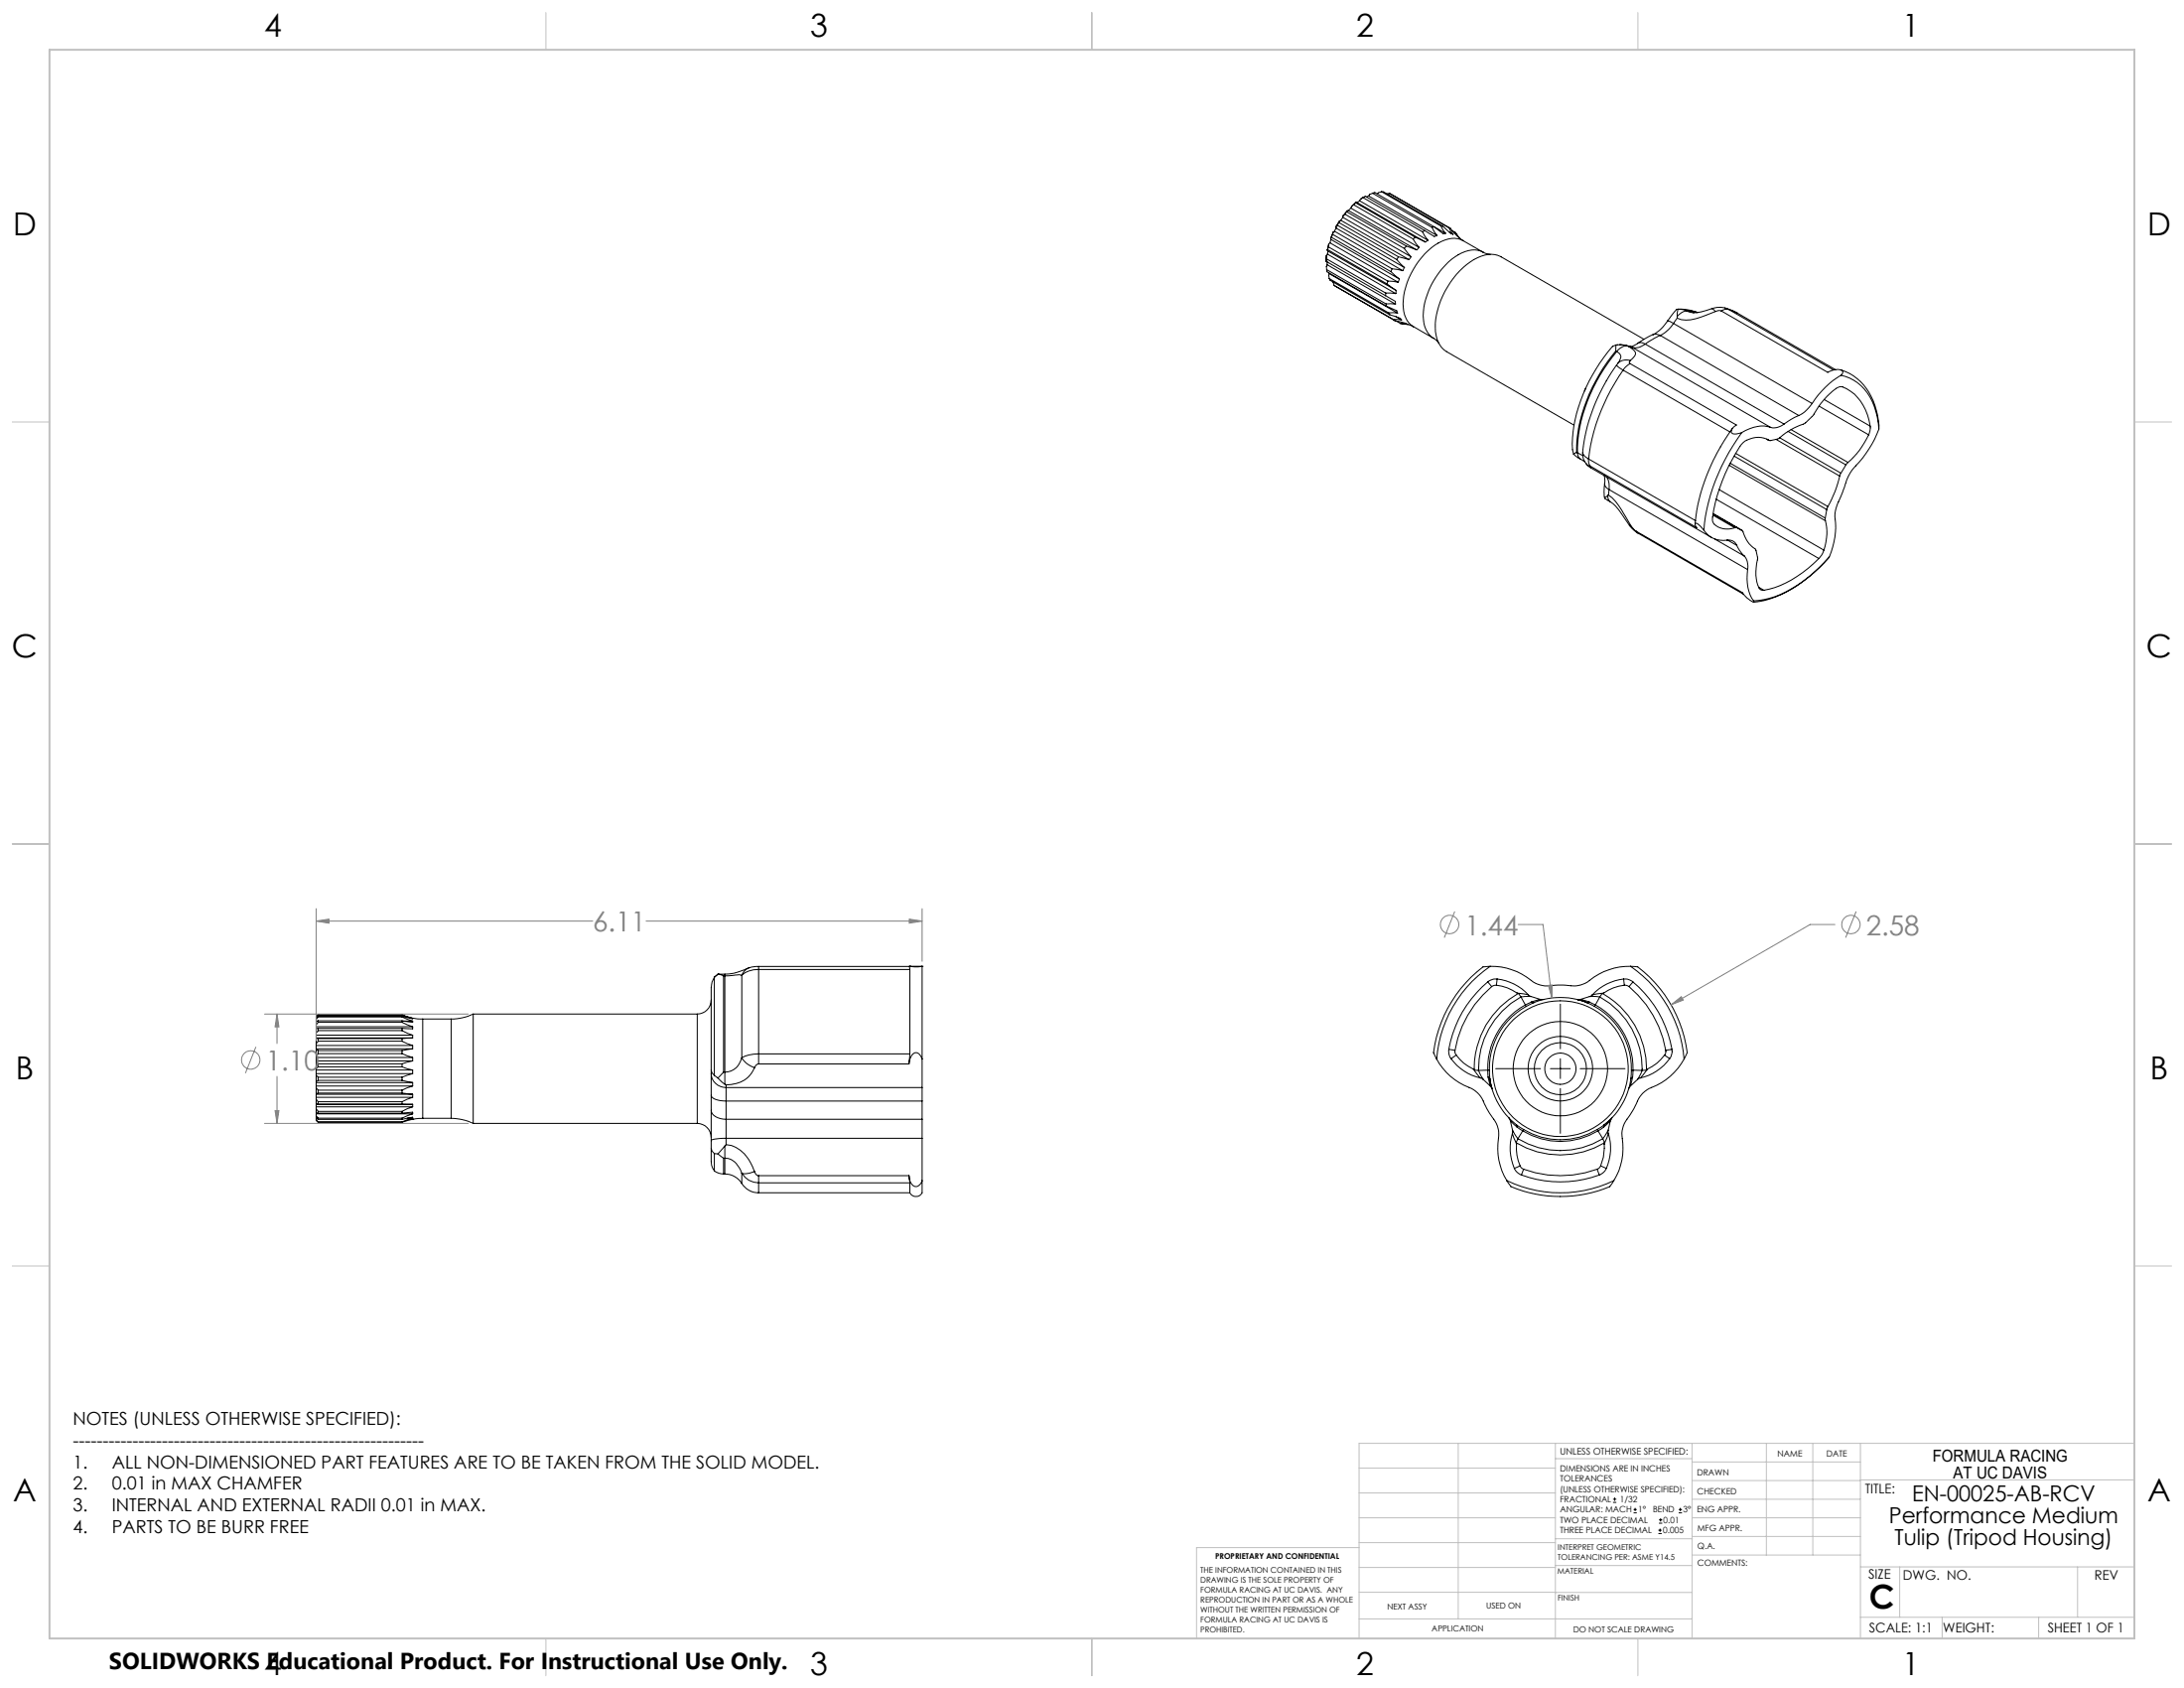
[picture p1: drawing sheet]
<svg xmlns="http://www.w3.org/2000/svg" width="559mm" height="432mm" viewBox="0 0 559 432" stroke-linecap="round" stroke-linejoin="round" font-family="sans-serif">
<g fill="none" stroke="#000" stroke-width=".25">
<path d="M341 60l-.3 .7M341 60l15.2 8.8M341.1 59.4l-.6 1.6M341.1 59.4l-.1 .6M341.5 59.2l17.4 10.1M341.5 59.2l-.4 .2M341.8 58.3l-.3 .9M341.8 58.3l17.5 10.1M341.8 58v.3M342.2 57.6l-.4 .4M342.2 57.6l15.2 8.8M342.6 56.9l-.4 .7"/>
<path d="M342.6 56.9l15.2 8.8M342.7 56.5l-.9 1.5M342.7 56.5l-.1 .4M343 56.3l17.5 10.1M343 56.3l-.3 .2M343.6 55.6l-.6 .7M343.6 55.6l17.4 10.1M343.6 55.2v.4M344.1 54.8l-.5 .4M344.1 54.8l15.2 8.8M344.6 54.2l-.5 .6M344.6 54.2l15.2 8.7"/>
<path d="M344.7 53.9l-1.1 1.3M344.7 53.9l-.1 .3M345 53.9l17.5 10M345 53.9h-.3M345.6 53.2l-.6 .7M345.6 53.2l17.5 10.1M345.8 52.8l-.2 .4M346.4 52.4l-.6 .4M346.4 52.4l15.2 8.7M346.9 51.9l-.5 .5M346.9 51.9l15.2 8.8M347 51.8l-1.2 1"/>
<path d="M347 51.8l-.1 .1M347 51.8h.2M347.2 51.8l17.5 10.1M347.9 51.4l-.7 .4M347.9 51.4l17.4 10.1M348.1 50.9l-.2 .5M348.8 50.6l.5-.4 15.2 8.8M348.8 50.6l-.7 .3M348.8 50.6l15.2 8.7M349 50.4l-.9 .5M350.2 50.1l-.6 .3M350.2 50.1l17.4 10.1"/>
<path d="M351.2 49.4l.6-.2 15.2 8.8M351.2 49.4l-.8 .3-.2 .4M351.2 49.4l15.2 8.8M353.5 49l.5 .1 15.2 8.8M353.5 49l15.2 8.8M353.5 49l-1.1 .6M355.5 49.5l.4 .2M355.5 49.5l-.6 .1M355.5 49.5l15.6 9M364 59.3l1.3 2.2M364.5 59l-.5 .3M364.5 59l2.5 1.5 .6-.3"/>
<path d="M366.4 58.2l1.2 2M367 58l-.6 .2M367 58l2.2 1.8 .7-.1M367 58l2.9 1.7M368.7 57.8l1.2 1.9M368.7 57.8l.5 .1M369.2 57.9l2.1 1.9 .5 .1M370.7 59.3l1.1 .6M371.1 58.5l-.4-.3 1.1 1.7M371.1 58.5l2.3 2.4-1.1-1.5M371.6 59l.7 .4M372.3 59.4l.9 1.2"/>
<path d="M339.3 66.9h.1M339.3 66.9l15.2 8.7M339.3 66.2v.7M339.3 66.2l15.2 8.8M339.4 65.4l-.1 1.5M339.4 65.4l-.1 .8M339.4 69l.1 .5 15.3 8.8M339.4 69l15.2 8.8M339.5 67l.1 .7M339.6 64l.2 .2M339.6 67.7l17.4 10.1M339.6 67.7l-.2 .5v.8"/>
<path d="M339.7 65l17.4 10.1M339.7 65l-.3 .4M339.7 63.9l-.1 .1M339.7 63.9l15.2 8.7M339.8 64.2l-.1 .8M339.8 64.2l17.4 10.1M339.9 63.1l-.2 .8M339.9 63.1l15.2 8.8M340 62.4l-.4 1.6M340 62.4l-.1 .7M340 69.8l.1 .2M340.1 70l17.5 10.1"/>
<path d="M340.1 70v1.3M340.1 71.3l.3 .4 15.2 8.8M340.1 71.3l15.2 8.7M340.3 62.1l17.5 10.1M340.3 62.1l-.3 .3M340.5 61l.1 .3M340.6 61.3l-.3 .8M340.6 61.3l17.4 10.1M340.7 60.7l-.2 .3M340.7 60.7l15.2 8.8M341.1 72.1l.2 .9M341.3 73l15.6 9.1"/>
<path d="M341.3 73l15.3 8.7M354.5 75.6l2.5 1.5v.7M354.5 75v.6M354.5 75l2.6 .1M354.6 77.8l.2 .5M354.6 77.8h2.4M354.8 78.3l2.6 1.2 .2 .6M354.9 72.6l2.3 1.7M355.1 71.9l-.2 .7M355.1 71.9l2.7 .3M355.9 69.5l2.1 1.9M356.2 68.8l-.3 .7"/>
<path d="M356.2 68.8l2.7 .5M357.2 74.3l-.1 .8M357.4 66.4l1.9 2M357.8 65.7l-.4 .7M357.8 65.7l2.7 .7M358 71.4l-.2 .8M359.3 63.6l1.7 2.1M359.3 68.4l-.4 .9M359.8 62.9l-.5 .7M359.8 62.9l2.7 1M361 65.7l-.5 .7M361.6 61.1l1.5 2.2"/>
<path d="M362.1 60.7l-.5 .4M362.1 60.7l2.6 1.2M363.1 63.3l-.6 .6M365.3 61.5l-.6 .4M373.3 60.8l1 .8M374.3 61.6a6.3 6.3 0 0 0-6.3 .6 19.5 19.5 0 0 0-8.9 16.5 5.9 5.9 0 0 0 2.5 4.8M374.3 61.6l5.2 2.9M379.5 64.5l1.8 .6M379.5 64.5a6.3 6.3 0 0 0-6.4 .7 19.5 19.5 0 0 0-8.9 16.5 6.1 6.1 0 0 0 2.6 4.8M428.9 79.2l-2.2 2.9M429.1 79.1l-.2 .1M429.3 79.1h-.1a11.9 11.9 0 0 1 5.1 .8"/>
<path d="M429.3 79.1l-.2 1.9M429.3 79.1l2.1 .3M431.4 79.4l2.8 .5M431.4 79.4l.2 .2M431.6 79.6a3.3 3.3 0 0 0-2.5 1.4M431.6 79.6l1.7 .4M431.6 79.6l2.5 .3M433.3 80h.2M438 79a12.4 12.4 0 0 1-4.7 1M438 79l.4 .2 .5 .5M438.9 79.7a23.5 23.5 0 0 1-7.5 2.2l-1.2-.1-1.1-.4M440.4 79.6l27.2 15.7a3.5 3.5 0 0 1 3.8-.4 .84 .84 0 0 1-.4 1.1"/>
<path d="M440.4 79.6l-.8-.2-.7 .3M441.3 78.7a6 6 0 0 0-3.3 .3M441.3 78.8h.1M441.4 78.8l.8 .3M441.5 78.8l3.1 1.3M442.2 79.1a2.21 2.21 0 0 0-1.8 .5M442.2 79.1l2.4 1.1M442.2 79.1l26.9 15.6M355.3 80l.3 .5M355.3 80l2.3 .1M355.6 80.5l2.7 .9 .3 .4M356.6 81.7l.3 .4"/>
<path d="M356.6 81.7l2 .1M356.9 82.1l3.3 .8-1.9-.2M357.2 81l1.4 .8M357.2 82.1l1.1 .6M358.3 82.7l2.3 .4 1 .5M361.6 83.5l5.2 3M366.8 86.5l1.4 1.3M405.7 99.3l-.3 .7M413.4 89.8a42.1 42.1 0 0 0-10 24.4v1.5M413.4 89.8l.3 .1M413.5 88.2l-.9 .4a41 41 0 0 0-10.3 25l.3 2.6M413.5 88.2l-.1 1.6"/>
<path d="M413.5 88.2h1.3l1.4 .2M413.6 93.3a47.1 47.1 0 0 0-8.6 22.5M413.7 89.9a41.2 41.2 0 0 0-10.1 25.9M413.7 89.9a1.62 1.62 0 0 1 .4 2.9l-.2 .1M413.7 93.4a2.58 2.58 0 0 0 1.6 1.3M414.1 92.9l-.5 .5M414.2 92.6l-.1 .3M414.4 88.2h.4M414.9 88.2l2.3 .5M415.3 94.7a50.1 50.1 0 0 0-8.8 22.7M415.3 94.7l27.3 15.8M416.2 88.4a3.7 3.7 0 0 0-2.5 1.5"/>
<path d="M416.2 88.4l.4 .2M416.6 88.6l1.2 .8a1.3 1.3 0 0 1 .7 1.1 1.3 1.3 0 0 1-.8 1.2l-.5 .5M416.6 88.6l1 .2M417.1 93l27.2 15.7a1.88 1.88 0 0 0-1.3 2l.2 .1a2.44 2.44 0 0 0 2.4-.1M417.1 93l-1.2 .9-.6 .8M417.2 92.2l-.3 .4 .2 .4M417.2 92.2l-1.6-.1-.9 .3-.6 .5M417.2 88.7l.4 .1M417.6 88.8l35.4 20.5M419.1 87.8l-1.3 .7-.6 .2M419.1 87.8l.1-.1a1.89 1.89 0 0 1 1.8 .3M420.6 86.8l-36.5-21.1a6.3 6.3 0 0 0-6.1 .2 21.3 21.3 0 0 0-10.7 18.9 6.4 6.4 0 0 0 2.8 5.2l32.6 18.8"/>
<path d="M421 88a3.6 3.6 0 0 1-3.4 .8M421 88l35.5 20.5M422.9 85.6l-3.8 2.2M422.9 85.6a2.23 2.23 0 0 1 1.9 .2M424.8 85.8l-3.8 2.2M424.8 85.8l35.4 20.5M426.7 82.1a9.7 9.7 0 0 1-3.8 3.5M426.7 82.1l1.5 .6M428.2 82.7a8.3 8.3 0 0 1-3.4 3.1M428.2 82.7l35.5 20.5M429.1 81.4l-.9 1.3M429.1 81v.4"/>
<path d="M444.6 80.2l25.1 14.4M470.9 94.6a14.1 14.1 0 0 1 9.5 11.6l.4 2.6-.1 1M471 96a22.4 22.4 0 0 0-7.3 7.2M471 96a12 12 0 0 1 9 9.3l.7 4.5M402.6 116.2l1.8 1.2M403.4 115.7l-.8 .5M403.4 115.7l.2 .1M403.6 115.8a2.32 2.32 0 0 0 1.8 2.2M403.6 115.8l1.4 .7M405 115.8v1.1l.6 1.3M405 115.8a2 2 0 0 0 1.5 1.6M405 115.8h.1"/>
<path d="M405.1 116.2v.1M405.4 118l1.2 1.3M405.8 118.5l1.3 1.2M406.5 117.4a2.26 2.26 0 0 0 .4 1.8M406.5 117.4l27.3 15.8M406.6 119.3l.4 .4 30.9 17.8M406.9 119.2l27.2 15.8-.4-.7v-.4h.6l1.7 1.7M406.9 119.2l-.2-.1-.1 .2M442.5 119l24.5 14.2M442.7 118.5l24.3 14M443.2 109.6a50.8 50.8 0 0 0-9.5 24.5M443.7 116.7l23.7 13.7"/>
<path d="M444.1 116l23.6 13.6M445.6 110.7a49.6 49.6 0 0 0-9.6 24.9M452.6 112.6a5.6 5.6 0 0 0-7.4 1.6 40.3 40.3 0 0 0-7 19.1 3.7 3.7 0 0 0 4.1 2l1.6-.3M452.6 112.6l-.5-.3 .5 .3M453 109.3a8.9 8.9 0 0 0-7.4 1.4M454.4 112.4l16.3 9.4M455.3 112l15.7 9M456.5 108.5a3.8 3.8 0 0 1-3.5 .8M457.5 110.3l14.8 8.6M458.3 109.9l14.5 8.4M460.2 106.3l-1.9 .9-1.8 1.3M463.7 103.2a8.7 8.7 0 0 1-3.5 3.1"/>
<path d="M465.4 103.9l12.7 7.3M466.7 102.2l11.8 6.8M472.3 118.9l-1.3 2.1M472.8 118.3l-.5 .6M478.1 111.2a20.2 20.2 0 0 1-5.3 7.1M478.5 109a12 12 0 0 0-7.2-10l-.2-.1a4.3 4.3 0 0 0-2.9 1.8 28.3 28.3 0 0 0-4.4 5.7l-1.9 1.8a22.6 22.6 0 0 0-7 4.1l-1.9 .4-.4-.1M478.5 109l-.1 1.3-.3 .9M480.7 109.8a32.3 32.3 0 0 1-7.1 10.8 18.7 18.7 0 0 0-2.1 5.3l-.5 1.2a9.9 9.9 0 0 0-1.3 6.8l-.2 3.5-.6 2.5-.9 2.6M410.5 121.6l.1 2.1M410.5 127.1l.1 .4M410.6 123.7l-.1 3.4M410.6 127.5l1.5 .9"/>
<path d="M410.6 123.7v.1a1.77 1.77 0 0 0 1.1 1.4M411 122a4.4 4.4 0 0 1 .7 3.2M411.3 126.8l.4 1.2a17 17 0 0 1 4.6 5.5l.6 .9M411.3 126.8l-.7 .7M411.6 126.6a17.7 17.7 0 0 1 4.6 6.1l1.3 2.1M411.6 126.6l-.3 .2M411.7 125.2l35.4 20.5M411.7 125.2l-.1 1.4M416.9 134.4l1 1.1 1.2 .9M416.9 134.4l.6 .4M417.5 134.8l1.1 1.1M418.6 135.9l27.2 15.7a5.9 5.9 0 0 0 2.9 2.4v-.3"/>
<path d="M418.6 135.9l.5 .5M419.1 136.4l27 15.6M436 135.6a6 6 0 0 0 6.3 2.5l1.1 .3 .6 .5 .4 .6M438.3 131.8l5.6 3.2M438.3 131.5l6.1 3.5M438.7 137.9l7.6 4.3M439.1 127.7l26.3 15.2M439.8 125.2l26.9 15.5M442 138.1l2.4 1.4M443.9 135h.5M444.4 139.5l.6 1.2 1.3 1.5M444.4 135l1.3 .7"/>
<path d="M445.7 135.7h.1a9.1 9.1 0 0 0 3.5 5l.4 2.2a12.5 12.5 0 0 0 .4 7.6l.4 .4 .8 .1M445.7 135.7l-7.4-4.3 7.4 4.3M467 132.5v.7M467 133.2a12.7 12.7 0 0 1-.3 7.5M467.4 130.4l-.4 2.1M467.7 129.6l-.3 .8M470.7 121.8a27.9 27.9 0 0 1-3 7.8M471 121l-.3 .8M446.3 142.2a4 4 0 0 1 .8 3.5M447.1 145.7a11 11 0 0 0 1.6 8M450 150.2l1.3 .8M465.4 142.9a26.9 26.9 0 0 1-14.1 8.1"/>
<path d="M466.7 140.7l-.5 1.2-.8 1M468 142.5a34.7 34.7 0 0 1-16.2 11l-3.1 .5M468 142.5a34 34 0 0 1-15.3 10.6l-4 .6M81.4 259.9v.2M81.4 259.6h.1M81.4 259.6l-.5 .5v.3M81.4 259.6h21.5M81.4 259.9l-.5 .5M81.4 259.9h21.5M81.4 259.6l-.5 .5M102.9 259.6a12.7 12.7 0 0 0 5.3 1.1M102.9 259.9v.2"/>
<path d="M102.9 259.9l2.7 .6M102.9 259.6l2.7 .9M102.9 259.6h.1M121.1 259.4a13 13 0 0 1-5.7 1.3M121.1 259.4v28M121.1 259.4h57.3M178.4 259.4v28M182 255.8a3.6 3.6 0 0 1-3.6 3.6M182.8 250v25.1M182.8 250a8.6 8.6 0 0 0-.8 5v18.8M183.7 249.2l1.4 .4M183.7 249.2h1.8"/>
<path d="M183.7 249.2l-.9 .8M185.1 249.6v24.6M185.1 249.6h.4M185.5 249.6v24.6M185.5 249.2v.4M189.8 249.5v21.1M189.8 249.5l-.6-.2-3.7 .3M191.9 247.5l-2.3 .9a10.7 10.7 0 0 1-4.1 .8M191.9 247.5l-1.2 .7-.9 1.3M194.1 247.2l-2.2 .3M194.1 248a6 6 0 0 0-4.3 1.5M194.1 248v21.6"/>
<path d="M194.1 247.2v.8M194.1 247.2h38.5M194.1 248h38.7M232.6 247.2l.2 .8M232.7 247.2h.1M232.7 247.2h3.2M232.8 248v21.6M235.9 247.2l-1 .1-2.3-.1M235.9 247.2v23.7M235.9 247.2h.1M380.6 251.2a29 29 0 0 0-9.9 17.2M380.6 251.2l1.1 1.2"/>
<path d="M381.3 247.2l-1.7 .1a32.2 32.2 0 0 0-12.8 22l.8 1.6M381.3 247.2a31.8 31.8 0 0 0-13.7 23.7M381.3 247.2a17.3 17.3 0 0 1 11.5 4.3 7.5 7.5 0 0 0 5.1 .5h1.3a14.7 14.7 0 0 0 5.9-.3l.6-.2a17.3 17.3 0 0 1 11.5-4.3M381.7 252.4a27.5 27.5 0 0 0-9.4 16.3M382.9 252a11.2 11.2 0 0 1 5.3 2M382.9 252l-1.2 .4M383 250.4a12.8 12.8 0 0 1 8.1 4.1M383 250.4a3.4 3.4 0 0 0-2.4 .8M383 250.4l-.1 1.6M388.2 254l2.9 .5M388.2 254l.2 .1M388.4 254.1l.7 .9"/>
<path d="M388.4 254.1a22.1 22.1 0 0 0-11.2 19.5M389.1 255a21.1 21.1 0 0 0-10.8 18.8M389.1 255l1.2 2.1M390.3 257.1a18.7 18.7 0 0 0-9.7 16.7M390.3 257.1l.2 .4M390.5 257.5a18.1 18.1 0 0 0-9.4 16.3M391.1 254.5l.7 .4M391.8 254.9l2.3 .8h.9M391.8 254.9l-2.7 .1M391.9 256.3l-1.6 .8M391.9 256.3l.6 .2M392.5 256.5l-2 1"/>
<path d="M393.9 255.7l-2 .6M395 255.7a26.6 26.6 0 0 1 9.1 0h.3M395 255.7l-2.5 .8M399.2 256.9v11.4M403.5 255.7l.6 .1M403.7 255.7l2.3 .8M403.8 255.7l2.3 .8M404.4 255.7l2.2 .6M404.4 255.7h-.6M406 256.5l2 1M406.6 256.3l-.6 .2M406.6 256.3l1.6 .8"/>
<path d="M406.7 254.9l2.6 .1M406.7 254.9l-2.3 .8M407.4 254.5l-.7 .4M408 257.5a18.1 18.1 0 0 1 9.4 16.3M408.2 257.1a18.7 18.7 0 0 1 9.6 16.7M408.2 257.1l-.2 .4M409.3 255a21 21 0 0 1 10.9 18.8M409.3 255l-1.1 2.1M410 254.1l-.7 .9M410 254.1a22.1 22.1 0 0 1 11.3 19.5M410.3 254l-2.9 .5M410.3 254l-.3 .1"/>
<path d="M415.4 250.4a3.3 3.3 0 0 1 2.4 .8M415.4 250.4a12.8 12.8 0 0 0-8 4.1M415.4 250.4l.2 1.6M415.6 252a11.2 11.2 0 0 0-5.3 2M415.6 252l1.2 .4M416.8 252.4a27.5 27.5 0 0 1 9.4 16.3M417.2 247.2l1.8 .1a31.9 31.9 0 0 1 12.6 22.1l-.7 1.5M417.2 247.2a31.8 31.8 0 0 1 13.7 23.7M417.8 251.2a28.9 28.9 0 0 1 10 17.2M417.8 251.2l-1 1.2M80.9 271.7v1.7M80.9 275v1.7"/>
<path d="M80.9 268.5v1.6M80.9 273.7v.9M80.9 278.2v1.6M80.9 270.5v.9M80.9 276.9v.9M80.9 265.6v1.4M80.9 267.4v.9M80.9 279.9v.8M80.9 264.8v.7M80.9 263.1v1.2M80.9 262.6v.5M80.9 261.4v.8"/>
<path d="M80.9 261.2v.1M80.9 260.4v.4M80.9 274.6h24.7M80.9 275l.5 .6M80.9 260.8v.4M80.9 262.2v.4M80.9 264.3v.5M80.9 265.5v.1M80.9 267v.4M80.9 268.3v.2M80.9 270.1v.4M80.9 271.4v.3"/>
<path d="M80.9 273.4v.3M80.9 274.6v.4M80.9 276.7v.2M80.9 277.8v.4M80.9 279.8v.1M80.9 273.7h24.7M80.9 271.7l.5 .4M80.9 271.4h24.7M80.9 270.5h24.7M80.9 276.9h24.7M80.9 268.5l.5 .2M80.9 277.8h24.7"/>
<path d="M80.9 278.2l.5 .7M80.9 268.3h24.7M80.9 279.9h24.7M80.9 267.4h24.7M80.9 265.6l.5 .1M80.9 265.5h24.7M80.9 264.8h24.7M80.9 262.6h24.7M80.9 261.2h.3M81.4 272.1v.8M81.4 275.6v.8M81.4 268.7v.8"/>
<path d="M81.4 278.9v.7M81.4 265.7v.6M81.4 263.1v.5M81.4 261.1v.4M81.4 272.1h21.5M81.4 275.6h21.5M81.4 272.9l-.5 .5M81.4 272.9h21.5M81.4 276.4l-.5 .3M81.4 269.5l-.5 .6M81.4 269.5h21.5M81.4 276.4h21.5"/>
<path d="M81.4 268.7h21.5M81.4 278.9h21.5M81.4 279.6l-.5 .2M81.4 279.6h21.5M81.4 266.3l-.5 .7M81.4 266.3h21.5M81.4 265.7h21.5M81.4 263.6l-.5 .7M81.4 263.6h21.5M81.4 263.1h-.5M81.4 263.1h21.5M81.4 261.5l-.5 .7"/>
<path d="M81.4 261.5h21.5M81.4 261.1l-.5 .3M81.4 261.1h21.5M81.4 260.1l-.5 .7M81.4 260.1h21.5M102.9 279.6l2.7 .3M102.9 278.9v.7M102.9 276.4l2.7 .5M102.9 275.6v.8M102.9 272.9l2.7 .8M102.9 272.1v.8M102.9 269.5l2.7 1"/>
<path d="M102.9 268.7v.8M102.9 266.3l2.7 1.1M102.9 265.7v.6M102.9 263.6l2.7 1.2M102.9 263.1v.5M102.9 261.5l2.7 1.1M102.9 261.1v.4M102.9 261.1l2.7 .4v-.3M102.9 260.1l2.7 1.1M103.3 261.2h2.3M105 260.5h.6M105.6 274.6l-2.7 1"/>
<path d="M105.6 279.9v.8M105.6 277.8l-2.7 1.1M105.6 276.9v.9M105.6 273.7v.9M105.6 271.4l-2.7 .7M105.6 270.5v.9M105.6 268.3l-2.7 .4M105.6 267.4v.9M105.6 265.5l-2.7 .2M105.6 264.8v.7M105.6 262.6v.6l-2.7-.1M108.2 260.7v25.4"/>
<path d="M108.2 260.7h7.2M115.4 260.7v25.4M182 273.8l.2 .7 .6 .6M182 274.6a3.7 3.7 0 0 0 3.8 3.6M182 274.6v5.6M182 273.8v.8M182.8 275.1l.9 .7M183.7 275.8l1.8 1.6M185.1 274.2l-1.4 1.6M185.1 274.2h.4M185.5 274.2v3.2M185.5 277.4l.3 .1"/>
<path d="M185.8 277.5v.7M185.8 278.2v3.5M185.8 278.2h50.1M189.8 270.6a5.7 5.7 0 0 0 3.2 2.5M189.8 270.6a4.5 4.5 0 0 1-4.3 3.6M193 273.1a7.2 7.2 0 0 1-7.2 4.4M194.1 272.2a1.2 1.2 0 0 0-1.1 .9M194.1 269.6a8.5 8.5 0 0 0-4.3 1M194.1 269.6v2.6M194.1 272.2h38.5M194.1 269.6h38.7M232.8 269.6l-.2 2.6"/>
<path d="M235.9 270.9a1.57 1.57 0 0 0-2.1-1.4 3.7 3.7 0 0 0-1.2 2.7M235.9 270.9v7.3M235.9 278.2v3.5M367.6 270.9a17.4 17.4 0 0 0 9.4 7.9 7.8 7.8 0 0 1 3.1 4.1l.6 1.2a15.5 15.5 0 0 1 2.7 5.1l.1 .7a18.9 18.9 0 0 0 1.3 10.9l.8 1.2M370.7 268.4a3.2 3.2 0 0 0 .6 2.4M370.7 268.4l1.6 .3M371.3 270.8a13 13 0 0 0 7.5 5M372.3 268.7v.8l.3 .4M372.6 269.9l-1.3 .9M372.6 269.9a10.9 10.9 0 0 0 4.3 3.6M376.9 273.5l1.9 2.3M376.9 273.5l.3 .1"/>
<path d="M377.2 273.6l1.1 .2M378.3 273.8l1.2 2.4M378.8 275.8l.7 .4M379.5 276.2l1.8 1.6M380.6 273.8l.2 1.8M380.6 273.8h.5M380.6 273.8h-2.3M380.8 275.6l.5 2.2M380.8 275.6l.4 .4M381.1 273.8l.1 2.2M381.2 275.9l.5 2.4M381.2 276l.5 2.4"/>
<path d="M381.3 277.8l.4 .5M381.3 277.8l.3 .4a18.8 18.8 0 0 0 4.4 7.7M381.6 278l.1 .5M382.7 273.4h11.5M396.7 273.4h5.1M399.2 270.8v5.1M399.2 278.4v11.5M404.3 273.4h11.5M416.7 278.6a17.9 17.9 0 0 1-4.3 7.3M417.3 276l-.6 2.6M417.4 273.8l-.1 2.2M417.4 273.8h.4"/>
<path d="M417.7 275.6l-.4 .4M417.7 275.6l-.5 2.1M417.8 273.8l-.1 1.8M417.8 273.8h2.4M419 276.2l-1.9 1.7-.4 .7M419.7 275.8l-.7 .4M420.2 273.8l-1.2 2.4M421.3 273.6l-1.1 .2M421.5 273.5l-1.8 2.3M421.5 273.5l-.2 .1M425.9 269.9a10.9 10.9 0 0 1-4.4 3.6M425.9 269.9l1.3 .9"/>
<path d="M426.2 268.7v.8l-.3 .4M427.2 270.8a12.8 12.8 0 0 1-7.5 5M427.8 268.4a3.3 3.3 0 0 1-.6 2.4M427.8 268.4l-1.6 .3M430.9 270.9a17.4 17.4 0 0 1-9.5 7.9 7.8 7.8 0 0 0-3 4.1l-.6 1.2a15.5 15.5 0 0 0-2.8 5.1v.7a17.2 17.2 0 0 1-2.1 12.1M80.9 281.2v1.3M80.9 282.5h.1M80.9 282.5v.6M80.9 283.6v1M80.9 284.6v.3M80.9 285.4v.6M80.9 286h.1"/>
<path d="M80.9 286.4l.5 .7M80.9 280.7v.5M80.9 283.1v.5M80.9 284.9v.5M80.9 286v.4M80.9 280.7h24.7M80.9 281.2l.5 .6M80.9 282.5h24.7M80.9 283.1h24.7M80.9 283.6l.5 .7M80.9 284.6l.5 .2M80.9 284.9h24.7"/>
<path d="M80.9 285.4l.5 .6M80.9 286l.5 .3M80.9 286.4l.5 .6M81.4 281.8v.7M81.4 284.3v.5M81.4 286v.3M81.4 287v.1M81.4 286.3h21.5M81.4 281.8h21.5M81.4 282.5h-.5M81.4 282.5h21.5M81.4 284.3h21.5"/>
<path d="M81.4 284.8h21.5M81.4 286h21.5M81.4 287h21.5M81.4 287.1h21.5M102.9 287v.1M102.9 286v.3M102.9 284.8l2.7-.3v.4M102.9 284.3v.5M102.9 282.5h2.7M102.9 281.8v.7M104.2 286h1.4M105.6 286.3l-2.7 .8"/>
<path d="M105.6 286l-2.7 1M105.6 286v-.2l-2.7 .5M105.6 284.9l-2.7 1.1M105.6 283.1l-2.7 1.2M105.6 282.5v.6M105.6 280.7l-2.7 1.1M105.6 286.3h.1M108.2 286.1l-2.6 .2M108.2 286.1h7.2M115.4 286.1a13.8 13.8 0 0 1 5.7 1.3M121.1 287.4h57.3M178.4 287.4a3.6 3.6 0 0 1 3.6 3.6"/>
<path d="M182 293.8v3.2a3.7 3.7 0 0 0 .8 2.5M182 280.2a2.32 2.32 0 0 0 2.3 1.4l1.5 .1M182 284a3.4 3.4 0 0 0 3.8 2.3M182 280.2v3.8M182 284v7.8M182 293.8l.2 .7 .6 .6M182 291.8v2M182.8 299.5a4 4 0 0 0 2.3 .8M182.8 295.1v4.4M182.8 295.1l.9 .1M183.7 295.2l1.4 1.1M185.1 296.3v4"/>
<path d="M185.1 296.3h.4M185.5 296.3a4.8 4.8 0 0 1 4.3 3.8M185.5 293.2v3.1M185.5 293.2l-1.8 2M185.5 296.3v4M185.8 281.7v4.6M185.8 286.3v4.9M185.8 291.2a6.7 6.7 0 0 0-3.8 .6M185.8 292.8a8.3 8.3 0 0 1 6.7 5.7l.5 1.2M185.8 281.7h50.1M185.8 286.3h50.1M185.8 291.2h50.1"/>
<path d="M185.8 292.8l-.3 .4M185.8 291.2v1.6M193 299.7a4.5 4.5 0 0 1-3.2 .4M193 299.7l.4 .7 .7 .3M235.9 281.7v4.6M235.9 286.3v4.9M235.9 291.2v10.8M386 285.9l.4 .8 .6 2.4M386 285.9l2 1.8M386.5 286.8l1.6 1.5M387 289.9a12.8 12.8 0 0 0 .5 9M387 289.9l1 2.8"/>
<path d="M387 289.1v.8M387 289.1l1.4 2.2M387.5 298.9a3.3 3.3 0 0 0 1.8 1.7M388 287.7l.1 .6M388 292.3a21.9 21.9 0 0 0 22.5 0M388 287.7l1.8 1.2M388 292.3v.4M388 292.7a11.4 11.4 0 0 0 .9 5.5M388.1 288.3l1.5 1M388.4 291.3l-.4 1M388.4 291.3a21 21 0 0 0 21.7 0M388.9 298.2l-1.4 .7"/>
<path d="M388.9 298.2l.4 .6 .5 .3M389.6 289.3a18.4 18.4 0 0 0 19.3 0M389.6 289.3l-1.2 2M389.8 299.1l-.5 1.5M389.8 299.1a27.6 27.6 0 0 0 18.9 0M389.8 288.9l-.2 .4M389.8 288.9a18.1 18.1 0 0 0 18.9 0M408.7 299.1l.5 1.5M408.7 288.9l.2 .4M408.9 289.3l1.2 2M409.5 298.2l1.5 .7M409.5 298.2l-.3 .6-.5 .3"/>
<path d="M410.1 291.3l.4 1M410.4 288.3l-1.5 1M410.5 292.7l-.3 3.3-.7 2.2M410.5 287.7l-.1 .6M410.5 287.7l-1.8 1.2M410.5 292.3v.4M411 298.9a3.3 3.3 0 0 1-1.8 1.7M411.5 289.1v.8M411.5 289.1l-1.4 2.2M411.5 289.9a12.8 12.8 0 0 1-.5 9M411.5 289.9l-1 2.8M412 286.7l-1.6 1.6"/>
<path d="M412 286.7l-.5 2.4M412.3 286.1l-1.8 1.7M412.3 286.1l-.3 .6M412.3 286.1l-1.8 1.6M412.4 285.9l-.4 .8M412.4 286l-.4 .4M185.1 300.3h.4M185.5 300.3a5.1 5.1 0 0 1 4.3 2.4M189.8 302.7a5 5 0 0 0 4.3 2.4M189.8 300.1a4.9 4.9 0 0 0 4.3 2.5M189.8 300.1v2.6M194.1 300.7v1.9"/>
<path d="M194.1 302.6v2.5M194.1 305.1h38.7M194.1 300.7h38.5M194.1 302.6h38.7M232.6 300.7a2.44 2.44 0 0 0 1.9 2.8l.9-.5 .5-1M232.6 300.7l.2 1.9M232.8 302.6v2.5M235.9 302v2.1a1.66 1.66 0 0 1-1.1 2 1.66 1.66 0 0 1-2-1M385.6 302l.9 1.4a32.2 32.2 0 0 0 25.4 .1l1-1.5M385.6 302a31.7 31.7 0 0 0 27.3 0M389.3 300.6a28.9 28.9 0 0 0 19.9 0M412.7 384.3h.9"/>
<path d="M412.7 383.5h.9M413.1 383.1v.8M418 387h.8M418 386.2h.8M418.4 385.7v.9M424.3 392.3h.9M424.3 391.4h.9M424.5 389.6h.8M424.5 388.8h.8M424.7 391v.9M424.9 388.4v.8M429.5 387h.9"/>
<path d="M429.5 386.2h.9M429.9 385.7v.9"/>
<circle cx="399.2" cy="273.4" r="4"/>
<circle cx="399.2" cy="273.4" r="6.7"/>
<circle cx="399.2" cy="273.4" r="8.3"/>
<circle cx="399.2" cy="273.4" r="17.4"/>
<circle cx="399.2" cy="273.4" r="12.1"/>
</g>
<g fill="none" stroke="#808080" stroke-width=".25">
<path d="M80.9 235.6l3.3-.5v1zM80.9 232.4v33.8M80.9 235.6h70.8M165.3 235.6h70.6M232.7 235.1l3.2 .5-3.2 .5zM235.9 232.4v13.5M372.2 233.2l-2.7 6.7M388.4 236.5h6.4l2.3 18.8M469.5 236.5h-6.4l-35.5 20.5M474.9 233.2l-2.7 6.7M67.7 259.4h52.1M70.9 259.4l.5 3.3h-1z"/>
<path d="M70.9 259.4v7.5M396.2 252.1l1-.1-.1 3.3zM427.6 257l2.6-2 .5 .8zM65.5 267.8l-2.7 6.7M70.9 275.3v12.1M67.7 287.4h52.1M70.4 284.1h1l-.5 3.3z"/>
<circle cx="370.9" cy="236.5" r="2.36"/>
<circle cx="473.6" cy="236.5" r="2.36"/>
<circle cx="64.1" cy="271.2" r="2.36"/>
</g>
<g fill="none" stroke="#c0c0c0" stroke-width=".25">
<path d="M139.7 3.2v9.5M279.4 3.2v9.5M419.1 3.2v9.5M3.1 107.9h9.6M546.1 107.9h9.5M3.1 215.9h9.6M546.1 215.9h9.5M3.1 323.8h9.6M546.1 323.8h9.5M347.7 375.6h50.3M373.1 369.2v44.9M398 369.2v49.9"/>
<path d="M398 373.1h34.9M432.9 369.2v49.9M432.9 378.7h43.1M432.9 374h43.1M451.9 369.2v28.6M463.8 369.2v28.6M476 369.2v49.9M476 378.6h70.1M546.1 369.2h-198.4v49.9M347.7 394.6h50.3M347.7 388.3h50.3M347.7 381.9h50.3"/>
<path d="M347.7 395.9h-41.6v23.2M398 393.6h35M432.9 383.5h43.1M432.9 388.3h43.1M432.9 393h43.1M433 397.8h43M139.7 419.1v9.6M279.4 419.1v9.6M347.7 414.1h85.2M347.7 401h50.3M347.7 407.3h50.3M398 407.4h34.9"/>
<path d="M398 400.5h35M419.1 419.1v9.6M476 413.7h70.1M476 400.8h70.1M486.1 400.8v12.9M496.9 413.7v5.4M521.6 413.7v5.4M531.6 400.8v12.9"/>
</g>
<path d="M12.7 12.7h533.4v406.4h-533.4z" fill="none" stroke="#c0c0c0" stroke-width=".5"/>
<path d="M80.9 235.6l3.3-.5v1zM232.7 235.1l3.2 .5-3.2 .5zM70.9 259.4l.5 3.3h-1zM70.4 284.1h1l-.5 3.3zM427.6 257l3.1-1.2-.5-.8zM396.2 252.1l.9 3.2 .1-3.3z" fill="#808080"/>
<text font-size="8.5" x="478.3" y="411.4">C</text>
<g font-size="8.1">
<text x="67.6" y="9.3">4</text>
<text x="207.3" y="9.3">3</text>
<text x="347" y="9.3">2</text>
<text x="486.7" y="9.3">1</text>
<text x="3.3" y="60.1">D</text>
<text x="549.4" y="60.1">D</text>
<text x="3" y="168">C</text>
<text x="549.1" y="168">C</text>
<text x="4" y="276">B</text>
<text x="550.1" y="276">B</text>
<text x="3.3" y="383.9">A</text>
<text x="549.4" y="383.9">A</text>
<text x="67.6" y="428.4">4</text>
<text x="207.3" y="428.4">3</text>
<text x="347" y="428.4">2</text>
<text x="486.7" y="428.4">1</text>
</g>
<g font-size="7.1" fill="#808080">
<text x="151.7" y="238.3">6.11</text>
<text x="374.8" y="239.2">1.44</text>
<text x="477.5" y="239.2">2.58</text>
<text x="68" y="273.8">1.10</text>
</g>
<text font-size="5.9" x="27.9" y="427">SOLIDWORKS Educational Product. For Instructional Use Only.</text>
<g font-size="5.6">
<text x="489.2" y="383.9">EN-00025-AB-RCV</text>
<text x="483.3" y="389.6">Performance Medium</text>
<text x="484.8" y="395.2">Tulip (Tripod Housing)</text>
</g>
<g font-size="4.6">
<text x="18.6" y="364.4">NOTES (UNLESS OTHERWISE SPECIFIED):</text>
<text x="18.6" y="370">-----------------------------------------------------------</text>
<text x="18.6" y="375.5">1.</text>
<text x="28.7" y="375.5">ALL NON-DIMENSIONED PART FEATURES ARE TO BE TAKEN FROM THE SOLID MODEL.</text>
<text x="18.6" y="381.1">2.</text>
<text x="28.7" y="381.1">0.01 in MAX CHAMFER</text>
<text x="18.6" y="386.7">3.</text>
<text x="28.7" y="386.7">INTERNAL AND EXTERNAL RADII 0.01 in MAX.</text>
<text x="18.6" y="392.3">4.</text>
<text x="28.7" y="392.3">PARTS TO BE BURR FREE</text>
</g>
<g font-size="4.2">
<text x="494.5" y="374">FORMULA RACING</text>
<text x="499.8" y="378.2">AT UC DAVIS</text>
</g>
<g font-size="3.4">
<text x="477.2" y="381.9">TITLE:</text>
<text x="478.1" y="404">SIZE</text>
<text x="486.9" y="404">DWG. NO.</text>
<text x="535.9" y="404.1">REV</text>
<text x="478.2" y="417.6">SCALE: 1:1</text>
<text x="497.1" y="417.7">WEIGHT:</text>
<text x="523.9" y="417.6">SHEET 1 OF 1</text>
</g>
<text font-size="2.4" x="399.2" y="372.1">UNLESS OTHERWISE SPECIFIED:</text>
<g font-size="2.2">
<text x="399.2" y="376.4">DIMENSIONS ARE IN INCHES</text>
<text x="434.2" y="377.3">DRAWN</text>
<text x="454.8" y="372.5">NAME</text>
<text x="467.3" y="372.6">DATE</text>
<text x="399.2" y="379">TOLERANCES</text>
<text x="399.2" y="381.7">(UNLESS OTHERWISE SPECIFIED):</text>
<text x="434.3" y="382.2">CHECKED</text>
<text x="399.2" y="389.6">TWO PLACE DECIMAL</text>
<text x="399.2" y="384.3">FRACTIONAL</text>
<text x="399.2" y="387">ANGULAR: MACH</text>
<text x="414.5" y="384.3">1/32</text>
<text x="419.1" y="387">1°</text>
<text x="422.9" y="387">BEND</text>
<text x="425.6" y="389.6">0.01</text>
<text x="430.6" y="387">3°</text>
<text x="434.2" y="386.9">ENG APPR.</text>
<text x="399.2" y="392.3">THREE PLACE DECIMAL</text>
<text x="425.5" y="392.3">0.005</text>
<text x="434.3" y="391.6">MFG APPR.</text>
<text x="434.3" y="396.3">Q.A.</text>
<text x="434.3" y="400.5">COMMENTS:</text>
</g>
<g font-size="2.1">
<text x="354.9" y="411.6">NEXT ASSY</text>
<text x="380.3" y="411.6">USED ON</text>
<text x="366.3" y="417.4">APPLICATION</text>
<text x="402.5" y="417.5">DO NOT SCALE DRAWING</text>
</g>
<g font-size="2">
<text x="310.9" y="398.8">PROPRIETARY AND CONFIDENTIAL</text>
<text x="398.6" y="396.5">INTERPRET GEOMETRIC</text>
<text x="398.6" y="399">TOLERANCING PER: ASME Y14.5</text>
<text x="307.2" y="402.4">THE INFORMATION CONTAINED IN THIS</text>
<text x="307.2" y="404.9">DRAWING IS THE SOLE PROPERTY OF</text>
<text x="307.2" y="407.5">FORMULA RACING AT UC DAVIS. ANY</text>
<text x="398.5" y="402.6">MATERIAL</text>
<text x="307.2" y="410">REPRODUCTION IN PART OR AS A WHOLE</text>
<text x="307.2" y="412.5">WITHOUT THE WRITTEN PERMISSION OF</text>
<text x="398.5" y="409.4">FINISH</text>
<text x="307.2" y="415">FORMULA RACING AT UC DAVIS IS</text>
<text x="307.2" y="417.6">PROHIBITED.</text>
</g>
</svg>
